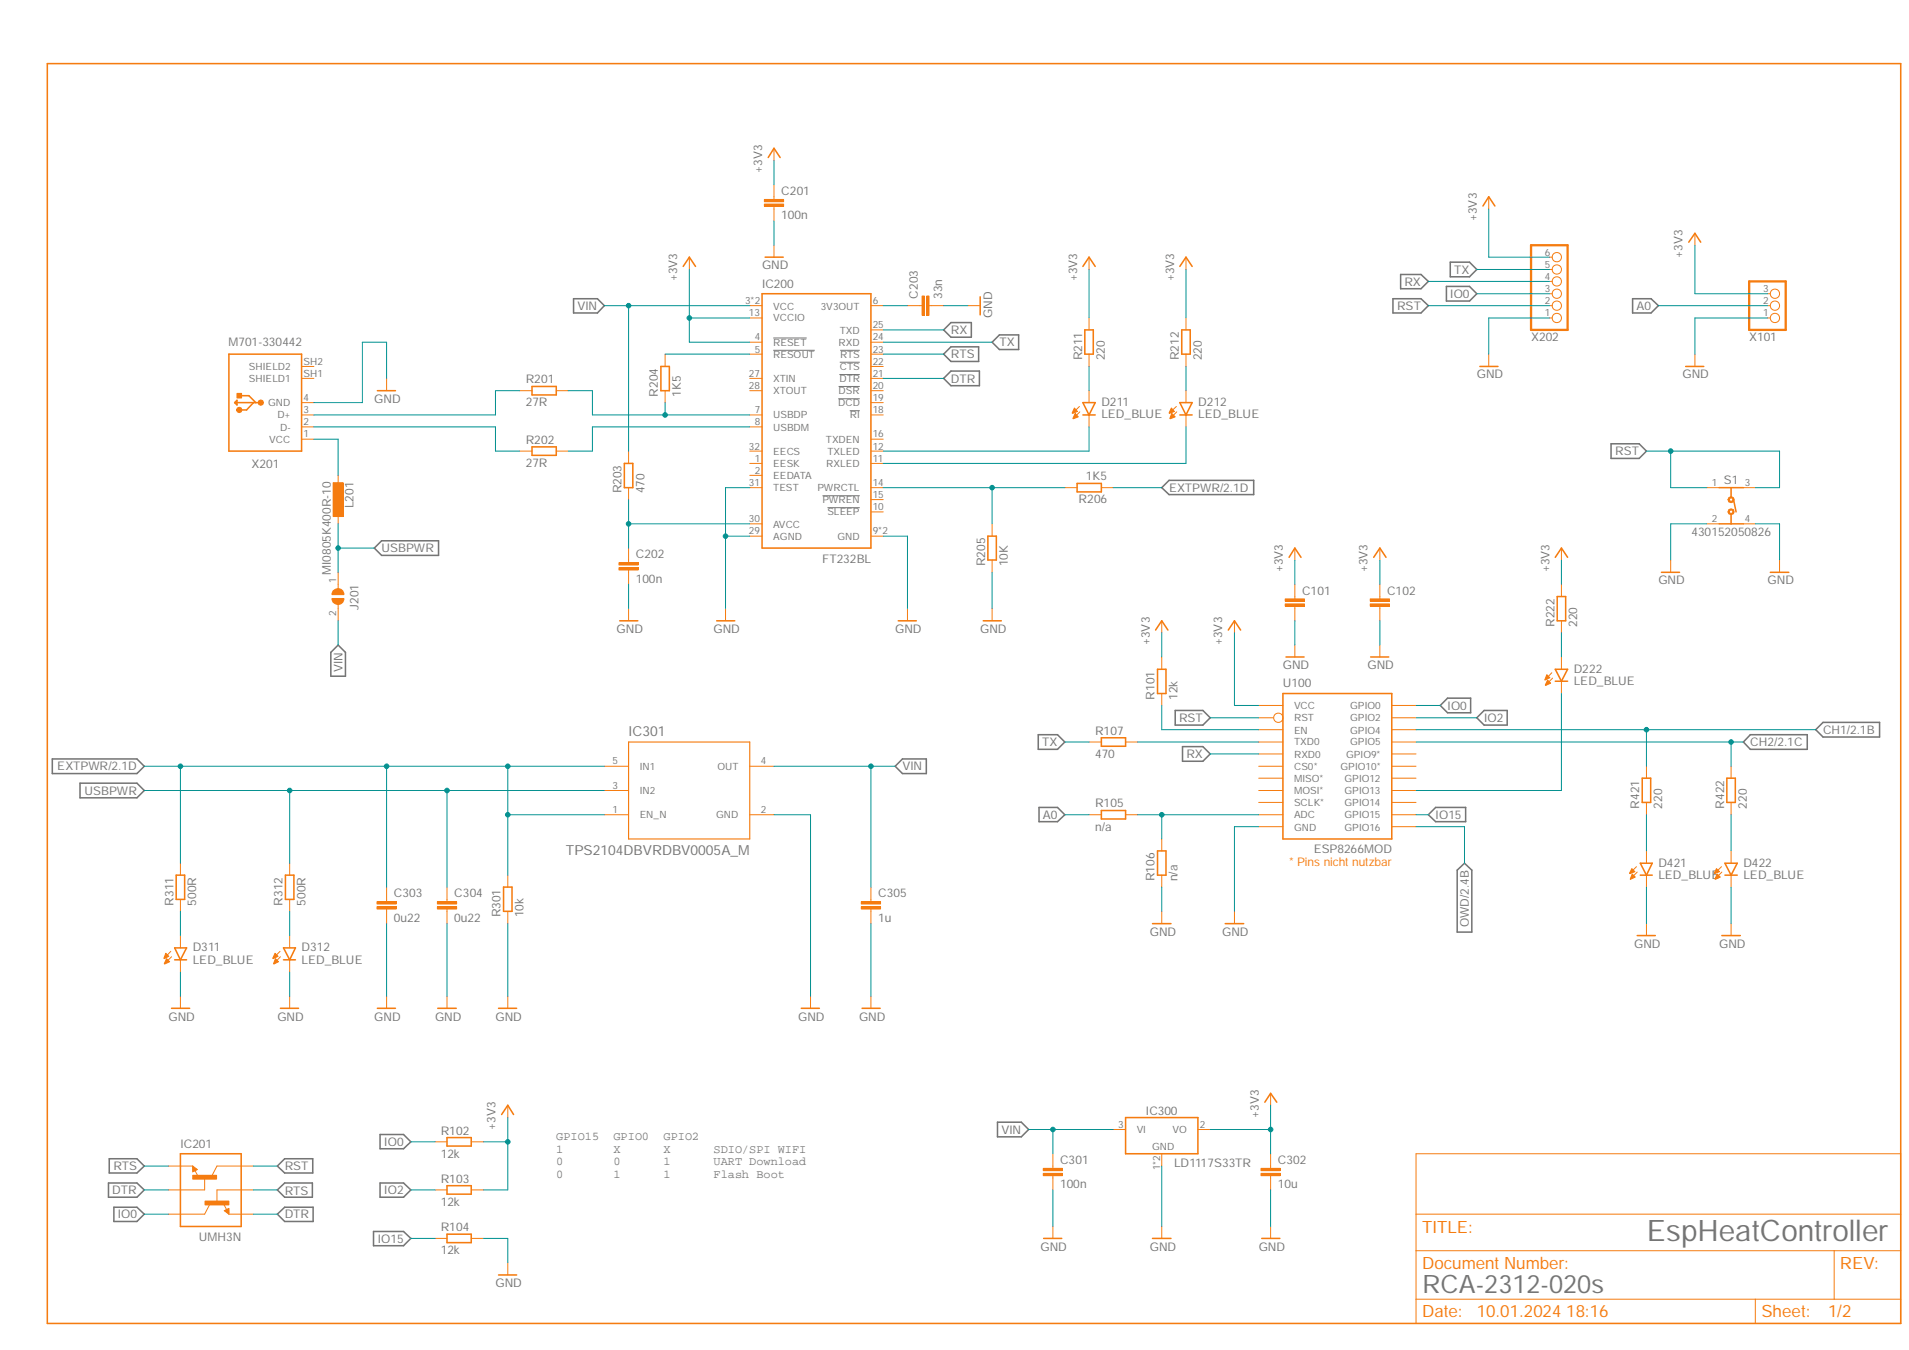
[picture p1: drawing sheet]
<svg xmlns="http://www.w3.org/2000/svg" width="420mm" height="297mm" viewBox="0 0 420 297" stroke-linecap="round" stroke-linejoin="round" font-family="sans-serif">
<path d="M9.8 13.7l409 278.2M418.8 13.7l-409 278.2" fill="none" stroke="#fff" stroke-width=".22"/>
<path d="M170.2 77.1h9.1M170.2 74.4h7.3M184.8 79.7h4.4M184.9 77.1h4.3M184.5 87.7h4.7M184.6 85h4.6M184.7 82.4h4.5M187 90.4h2.2M181 109.1h8.2M182.1 111.7h7.1" fill="none" stroke="#757575" stroke-width=".22"/>
<g fill="none" stroke="#757575" stroke-width=".34">
<path d="M319.2 57.7h4.2l1.6 1.6-1.6 1.6h-4.2zM126.2 65.7h5.3l1.5 1.6-1.5 1.6h-5.3zM207.7 77.9l1.6-1.6h6.1v3.2h-6.1zM207.7 72.6l1.6-1.6h4.5v3.2h-4.5zM220 73.7h4.2v3.2h-4.2l-1.6-1.6zM306.6 65.7h6.2l1.6 1.6-1.6 1.6h-6.2zM308.3 60.4h4.5l1.6 1.5-1.6 1.6h-4.5zM318.3 63h5.1l1.6 1.6-1.6 1.6h-5.1zM359.3 65.7h4.1l1.6 1.6-1.6 1.6h-4.1zM207.7 83.3l1.6-1.7h6.3v3.3h-6.3zM354.6 97.6h6.2l1.6 1.7-1.6 1.6h-6.2zM84 119h12.5v3.2h-12.5l-1.6-1.6z"/>
<path d="M255.7 107.3l1.6-1.6h18.6v3.1h-18.6zM72.8 143.5l1.6-1.6 1.6 1.6v5.3h-3.2zM258.7 156.3h6.1l1.6 1.6-1.6 1.6h-6.1zM317 155.2l1.6-1.6h5.1v3.2h-5.1zM326.6 156.3h5.1v3.2h-5.1l-1.6-1.6zM401.2 158.9h12.5v3.3h-12.5l-1.6-1.6zM11.5 167h18.6l1.6 1.6-1.6 1.6h-18.6zM17.6 172.3h12.5l1.6 1.6-1.6 1.6h-12.5zM198.6 167h5.3v3.2h-5.3l-1.6-1.6zM228.5 161.7h4.2l1.7 1.6-1.7 1.6h-4.2zM228.7 177.7h4l1.7 1.6-1.7 1.5h-4zM260.3 164.3h4.5l1.6 1.6-1.6 1.6h-4.5z"/>
<path d="M314.4 179.3l1.6-1.6h6.6v3.1h-6.6zM385.2 161.7h12.6v3.2h-12.6l-1.5-1.6zM320.7 191.5l1.6-1.6 1.6 1.6v13.6h-3.2zM24 255h6.1l1.6 1.6-1.6 1.5h-6.1zM61 256.6l1.7-1.6h6.1v3.1h-6.1zM83.7 249.6h5.1l1.6 1.6-1.6 1.6h-5.1zM219.5 246.9h5.3l1.6 1.6-1.6 1.6h-5.3zM23.9 260.3h6.2l1.6 1.5-1.6 1.6h-6.2zM25.1 265.6h5l1.6 1.6-1.6 1.6h-5zM61 267.2l1.7-1.6h6.2v3.2h-6.2zM61 261.8l1.7-1.5h6v3.1h-6zM82.2 271h6.6l1.6 1.5-1.6 1.6h-6.6z"/>
<path d="M83.7 260.3h5.1l1.6 1.5-1.6 1.6h-5.1z"/>
</g>
<g fill="none" stroke="#f57c10" stroke-width=".34">
<path d="M150.4 58.6l1.3-2 1.4 2M197.7 136.6h4M254.3 138.6l1.4-2 1.3 2M270.3 138.6l1.4-2 1.3 2M254.8 147.3h1.8v5.3h-1.8zM282.4 152.6h23.9v32h-23.9zM242.4 162.3h5.3v1.9h-5.3zM242.4 178.3h5.3v1.9h-5.3zM254.8 187.2h1.8v5.4h-1.8zM253.7 203.2h4M269.7 203.2h4M42.9 257.3l-.2-.1v.4l.5-.3-.7-.5v.8"/>
<path d="M98.4 250.3h5.3v1.9h-5.3zM110.4 245.2l1.4-2 1.2 2M98.4 260.9h5.3v1.8h-5.3zM98.4 271.6h5.3v1.8h-5.3zM109.7 280.5h4"/>
</g>
<g fill="none" stroke="#f57c10" stroke-width=".22">
<path d="M151.7 56.6v2.7M199.7 133.9v2.7M255.7 136.6v2.6M271.7 136.6v2.6M255.7 144.6v2.7M255.7 152.6v2.6M277 157.9h3.2M277 155.2h5.4M306.3 157.9h5.4M306.3 155.2h5.4M239.7 163.3h2.7M239.7 179.3h2.7"/>
<path d="M247.7 163.3h2.7M247.7 179.3h2.7M277 163.3h5.4M277 179.3h5.4M277 160.6h5.4M277 176.6h5.4M277 171.2h5.4M277 173.9h5.4M277 165.9h5.4M277 168.6h5.4M306.3 163.3h5.4M306.3 179.3h5.4"/>
<path d="M306.3 160.6h5.4M306.3 176.6h5.4M306.3 171.2h5.4M306.3 173.9h5.4M306.3 165.9h5.4M306.3 168.6h5.4M255.7 184.6v2.6M255.7 192.6v2.6M277 181.9h5.4M306.3 181.9h5.4M255.7 200.5v2.7M271.7 200.5v2.7"/>
<path d="M42.4 256.6l1 .7-1 .5zM42.9 257.6l.7 1.3M47.8 256.6l-1.1 2.1M95.8 251.2h2.6M103.7 251.2h2.7M111.8 243.2v2.7M95.8 261.8h2.6M95.8 272.5h2.6M103.7 261.8h2.7M103.7 272.5h2.7M111.8 277.8v2.7"/>
<circle cx="281.3" cy="157.9" r="1.02"/>
</g>
<path d="M42.4 258.6h5.3v.8h-5.3z" fill-rule="evenodd" fill="#f57c10"/>
<path d="M37.1 256.6h5.3M42.4 258.6h5.3v.8h-5.3zM47.8 256.6h7.9M46.1 265l-1.1 2.2M49.2 264.9l.7 1.2M49.4 266.4l1-.5v1.3z" fill="none" stroke="#f57c10" stroke-width=".22"/>
<path d="M50.3 266.1v.8l-.7-.5 .5-.3v.5l-.2-.2" fill="none" stroke="#f57c10" stroke-width=".34"/>
<path d="M45.1 264.3h5.3v.8h-5.3z" fill-rule="evenodd" fill="#f57c10"/>
<g fill="none" stroke="#f57c10" stroke-width=".22">
<path d="M165 67.3h2.7M165 75.3h2.7M165 77.9h2.7M165 70h2.7M191.7 67.3h2.7M191.7 72.6h2.7M191.7 75.3h2.7M191.7 77.9h2.7M138.3 99.3v2.7M165 91.3h2.7M165 93.9h2.7M165 86h2.7"/>
<path d="M165 83.3h2.7M165 99.3h2.7M191.7 91.3h2.7M191.7 86h2.7M191.7 83.3h2.7M191.7 80.6h2.7M191.7 88.6h2.7M191.7 96.6h2.7M191.7 99.3h2.7M237.6 89.4l-1.5 1.5M237.7 90.6l-1.5 1.5M239.7 86v2.6"/>
<path d="M239.7 91.3v2.6M138.3 107.3v2.6M165 102h2.7M165 107.3h2.7M165 118h2.7M165 115.3h2.7M165 104.6h2.7M191.7 102h2.7M191.7 107.3h2.7M191.7 109.9h2.7M191.7 118h2.7M191.7 112.6h2.7"/>
<path d="M159.7 133.9v2.7M45 259.2v2.6h-7.9M37.1 267.2h7.9M45.1 264.3h5.3v.8h-5.3zM50.4 267.2h5.3M55.7 261.8h-7.9v2.7"/>
</g>
<path d="M167.7 64.6h24v56h-24zM238.3 88.6h2.7l-1.3 2.7zM238.3 91.3h2.7M137.4 102h1.9v5.3h-1.9zM157.7 136.6h4M39.7 253.9h13.4v16h-13.4z" fill="none" stroke="#f57c10" stroke-width=".34"/>
<path d="M236.5 89.8l.7 .7-1.1 .5z" fill-rule="evenodd" fill="#f57c10"/>
<path d="M236.5 89.8l.7 .7-1.1 .5z" fill="none" stroke="#f57c10" stroke-width=".22"/>
<path d="M236.6 91l.7 .7-1.1 .4z" fill-rule="evenodd" fill="#f57c10"/>
<path d="M236.6 91l.7 .7-1.1 .4zM258.9 89.4l-1.5 1.5M259 90.6l-1.4 1.5M261 86v2.6M261 91.3v2.6" fill="none" stroke="#f57c10" stroke-width=".22"/>
<path d="M259.7 88.6h2.7l-1.4 2.7zM259.7 91.3h2.7" fill="none" stroke="#f57c10" stroke-width=".34"/>
<path d="M257.8 89.8l.7 .7-1.1 .5z" fill-rule="evenodd" fill="#f57c10"/>
<path d="M257.8 89.8l.7 .7-1.1 .5z" fill="none" stroke="#f57c10" stroke-width=".22"/>
<path d="M257.9 91l.8 .7-1.1 .4z" fill-rule="evenodd" fill="#f57c10"/>
<path d="M239.7 56.6v2.7M261 56.6v2.7M239.7 70v2.6M239.7 77.9v2.7M261 70v2.6M261 77.9v2.7M257.9 91l.8 .7-1.1 .4zM231.7 256.6v.5M231.7 258.7v.5M245 248.5h2.7M255.7 253.9v2.7M263.7 248.5h2.7" fill="none" stroke="#f57c10" stroke-width=".22"/>
<path d="M238.3 58.6l1.4-2 1.3 2M259.7 58.6l1.3-2 1.4 2M238.8 72.6h1.8v5.3h-1.8zM260.1 72.6h1.9v5.3h-1.9zM247.7 245.9h16v8h-16z" fill="none" stroke="#f57c10" stroke-width=".34"/>
<path d="M229.6 258.2h4.2v.5h-4.2z" fill-rule="evenodd" fill="#f57c10"/>
<path d="M229.6 258.2h4.2v.5h-4.2z" fill="none" stroke="#f57c10" stroke-width=".22"/>
<path d="M229.6 257.1h4.2v.5h-4.2z" fill-rule="evenodd" fill="#f57c10"/>
<path d="M229.6 257.1h4.2v.5h-4.2zM231.7 253.9v2.7M231.7 259.2v2.6M279.7 256.6v.5M279.7 258.7v.5" fill="none" stroke="#f57c10" stroke-width=".22"/>
<path d="M277.5 258.2h4.3v.5h-4.3z" fill-rule="evenodd" fill="#f57c10"/>
<path d="M277.5 258.2h4.3v.5h-4.3z" fill="none" stroke="#f57c10" stroke-width=".22"/>
<path d="M277.5 257.1h4.3v.5h-4.3z" fill-rule="evenodd" fill="#f57c10"/>
<path d="M170.3 43.3v.5M170.3 45.4v.6M277.5 257.1h4.3v.5h-4.3zM279.7 253.9v2.7M279.7 259.2v2.6" fill="none" stroke="#f57c10" stroke-width=".22"/>
<path d="M168.2 44.9h4.3v.5h-4.3z" fill-rule="evenodd" fill="#f57c10"/>
<path d="M168.2 44.9h4.3v.5h-4.3z" fill="none" stroke="#f57c10" stroke-width=".22"/>
<path d="M168.2 43.9h4.3v.5h-4.3z" fill-rule="evenodd" fill="#f57c10"/>
<path d="M168.2 43.9h4.3v.5h-4.3zM170.3 40.7v2.6M170.3 46v2.6M138.3 123.2v.6M138.3 125.4v.5" fill="none" stroke="#f57c10" stroke-width=".22"/>
<path d="M136.2 124.9h4.3v.5h-4.3z" fill-rule="evenodd" fill="#f57c10"/>
<path d="M136.2 124.9h4.3v.5h-4.3z" fill="none" stroke="#f57c10" stroke-width=".22"/>
<path d="M136.2 123.8h4.3v.5h-4.3z" fill-rule="evenodd" fill="#f57c10"/>
<path d="M136.2 123.8h4.3v.5h-4.3zM138.3 120.6v2.6M138.3 125.9v2.7M285 131.3v.5M285 133.4v.5" fill="none" stroke="#f57c10" stroke-width=".22"/>
<path d="M282.9 132.9h4.2v.5h-4.2z" fill-rule="evenodd" fill="#f57c10"/>
<path d="M282.9 132.9h4.2v.5h-4.2z" fill="none" stroke="#f57c10" stroke-width=".22"/>
<path d="M282.9 131.8h4.2v.5h-4.2z" fill-rule="evenodd" fill="#f57c10"/>
<path d="M282.9 131.8h4.2v.5h-4.2zM285 128.6v2.7M285 133.9v2.7M303.7 131.3v.5M303.7 133.4v.5" fill="none" stroke="#f57c10" stroke-width=".22"/>
<path d="M301.6 132.9h4.2v.5h-4.2z" fill-rule="evenodd" fill="#f57c10"/>
<path d="M301.6 132.9h4.2v.5h-4.2z" fill="none" stroke="#f57c10" stroke-width=".22"/>
<path d="M301.6 131.8h4.2v.5h-4.2z" fill-rule="evenodd" fill="#f57c10"/>
<g fill="none" stroke="#f57c10" stroke-width=".22">
<path d="M170.3 32.6v2.7M170.3 54v2.6M66.4 96.6h2.7M66.4 93.9h2.7M66.4 91.3h2.7M66.4 88.6h2.7M66.4 83.3h2.7M66.4 80.6h2.7M138.3 133.9v2.7M285 120.6v2.6M301.6 131.8h4.2v.5h-4.2zM303.7 120.6v2.6"/>
<path d="M303.7 128.6v2.7M303.7 133.9v2.7M285 141.9v2.7M303.7 141.9v2.7M279.7 240.6v2.6M231.7 269.9v2.6M255.7 269.9v2.6M279.7 269.9v2.6"/>
</g>
<g fill="none" stroke="#f57c10" stroke-width=".34">
<path d="M169.1 34.7l1.2-2.1 1.4 2.1M168.4 56.6h4M50.4 77.9h16v21.4h-16zM51.6 88.6h5.3M51.6 88.6l.6-.5v1zM53.2 87.1h1.6l1.5 1.5M55.8 88.6l-1.5 1.6h-1.1M136.4 136.6h4M283.7 122.6l1.3-2 1.3 2M302.3 122.6l1.4-2 1.4 2M283 144.6h4M301.7 144.6h3.9"/>
<path d="M278.4 242.5l1.3-1.9 1.3 1.9M229.7 272.5h4M253.7 272.5h4M277.7 272.5h4"/>
</g>
<path d="M57 88.2l.4-.2 .4 .2 .2 .4-.2 .4-.4 .2-.4-.2-.2-.4h.6h-.6z" fill-rule="evenodd" fill="#f57c10"/>
<path d="M57 88.2l.4-.2 .4 .2 .2 .4-.2 .4-.4 .2-.4-.2-.2-.4h.6h-.6z" fill="none" stroke="#f57c10" stroke-width=".22"/>
<path d="M52.2 89.8l.5-.2 .4 .2 .2 .4-.2 .4-.4 .2-.5-.2-.1-.4h.6h-.6z" fill-rule="evenodd" fill="#f57c10"/>
<path d="M52.2 89.8l.5-.2 .4 .2 .2 .4-.2 .4-.4 .2-.5-.2-.1-.4h.6h-.6z" fill="none" stroke="#f57c10" stroke-width=".22"/>
<path d="M52.2 86.6h1v1h-1z" fill-rule="evenodd" fill="#f57c10"/>
<path d="M52.2 86.6h1v1h-1zM85.1 83.3v2.7M114.4 86h2.7M114.4 99.3h2.7M122.4 86h2.7M122.4 99.3h2.7" fill="none" stroke="#f57c10" stroke-width=".22"/>
<path d="M83.1 86h3.9M117.1 85h5.3v1.9h-5.3zM117.1 98.3h5.3v1.9h-5.3z" fill="none" stroke="#f57c10" stroke-width=".34"/>
<path d="M73.1 131.7h2.6a1.31 1.31 0 0 1-1.3 1.3 1.31 1.31 0 0 1-1.3-1.3z" fill-rule="evenodd" fill="#f57c10"/>
<path d="M73.1 131.7h2.6a1.31 1.31 0 0 1-1.3 1.3 1.31 1.31 0 0 1-1.3-1.3z" fill="none" stroke="#f57c10" stroke-width=".22"/>
<path d="M73.3 130a1.33 1.33 0 0 1 1.5-.4 1.33 1.33 0 0 1 .9 1.2h-2.6z" fill-rule="evenodd" fill="#f57c10"/>
<path d="M73.3 130a1.33 1.33 0 0 1 1.5-.4 1.33 1.33 0 0 1 .9 1.2h-2.6zM74.4 125.9v3.6M74.4 133v3.6" fill="none" stroke="#f57c10" stroke-width=".22"/>
<path d="M73.3 106.2h2.2v7.5h-2.2z" fill-rule="evenodd" fill="#f57c10"/>
<path d="M202.4 67.3h.5M204.5 67.3h.6M73.3 106.2h2.2v7.5h-2.2zM74.4 104.6v2.7M74.4 112.6v2.7M311.7 253.9h106.6v37.3h-106.6zM311.7 275.2h106.6M311.7 267.2h106.6M403.7 275.2v10.7M311.7 285.9h106.6M386.3 285.9v5.3" fill="none" stroke="#f57c10" stroke-width=".22"/>
<path d="M10.4 14h407.9v277.2h-407.9z" fill="none" stroke="#f57c10" stroke-width=".34"/>
<path d="M204 65.1h.5v4.3h-.5z" fill-rule="evenodd" fill="#f57c10"/>
<path d="M204 65.1h.5v4.3h-.5z" fill="none" stroke="#f57c10" stroke-width=".22"/>
<path d="M202.9 65.1h.6v4.3h-.6z" fill-rule="evenodd" fill="#f57c10"/>
<g fill="none" stroke="#f57c10" stroke-width=".22">
<path d="M199.7 67.3h2.7M202.9 65.1h.6v4.3h-.6zM205.1 67.3h2.6M213 67.3h2.7M133 179.3h5.3M133 173.9h5.3M133 168.6h5.3M165 179.3h5.3M165 168.6h5.3M37.6 209.3l-1.4 1.5M37.8 210.5l-1.6 1.5M39.7 205.9v2.7"/>
<path d="M39.7 211.2v2.7"/>
</g>
<path d="M215.7 65.3v4M38.4 208.6h2.7l-1.4 2.6zM38.4 211.2h2.7" fill="none" stroke="#f57c10" stroke-width=".34"/>
<path d="M138.3 163.3h26.7v21.3h-26.7z" fill="none" stroke="#f57c10" stroke-width=".25"/>
<path d="M36.5 209.7l.7 .7-1 .5z" fill-rule="evenodd" fill="#f57c10"/>
<path d="M36.5 209.7l.7 .7-1 .5z" fill="none" stroke="#f57c10" stroke-width=".22"/>
<path d="M36.7 210.9l.6 .7-1.1 .5z" fill-rule="evenodd" fill="#f57c10"/>
<path d="M36.7 210.9l.6 .7-1.1 .5zM61.6 209.3l-1.5 1.5M61.7 210.5l-1.4 1.5M63.8 205.9v2.7M63.8 211.2v2.7" fill="none" stroke="#f57c10" stroke-width=".22"/>
<path d="M62.4 208.6h2.6l-1.2 2.6zM62.4 211.2h2.6" fill="none" stroke="#f57c10" stroke-width=".34"/>
<path d="M60.5 209.7l.7 .7-1.1 .5z" fill-rule="evenodd" fill="#f57c10"/>
<path d="M60.5 209.7l.7 .7-1.1 .5z" fill="none" stroke="#f57c10" stroke-width=".22"/>
<path d="M60.6 210.9l.7 .7-1 .5z" fill-rule="evenodd" fill="#f57c10"/>
<path d="M39.7 189.9v2.7M39.7 197.9v2.6M63.8 189.9v2.7M63.8 197.9v2.6M85.1 197.9v.5M60.6 210.9l.7 .7-1 .5zM85.1 200v.5" fill="none" stroke="#f57c10" stroke-width=".22"/>
<path d="M38.8 192.6h1.8v5.3h-1.8zM62.8 192.6h1.9v5.3h-1.9z" fill="none" stroke="#f57c10" stroke-width=".34"/>
<path d="M83 199.5h4.2v.5h-4.2z" fill-rule="evenodd" fill="#f57c10"/>
<path d="M83 199.5h4.2v.5h-4.2z" fill="none" stroke="#f57c10" stroke-width=".22"/>
<path d="M83 198.4h4.2v.5h-4.2z" fill-rule="evenodd" fill="#f57c10"/>
<path d="M83 198.4h4.2v.5h-4.2zM85.1 195.2v2.7M98.4 197.9v.5M85.1 200.5v2.7M98.4 200v.5" fill="none" stroke="#f57c10" stroke-width=".22"/>
<path d="M96.3 199.5h4.2v.5h-4.2z" fill-rule="evenodd" fill="#f57c10"/>
<path d="M96.3 199.5h4.2v.5h-4.2z" fill="none" stroke="#f57c10" stroke-width=".22"/>
<path d="M96.3 198.4h4.2v.5h-4.2z" fill-rule="evenodd" fill="#f57c10"/>
<g fill="none" stroke="#f57c10" stroke-width=".22">
<path d="M96.3 198.4h4.2v.5h-4.2zM98.4 195.2v2.7M111.8 192.6v2.6M191.7 197.9v.5M39.7 219.2v2.7M63.8 219.2v2.7M85.1 219.2v2.7M98.4 200.5v2.7M98.4 219.2v2.7M111.8 200.5v2.7M111.8 219.2v2.7M178.4 219.2v2.7"/>
<path d="M191.7 200v.5M191.7 219.2v2.7"/>
</g>
<path d="M110.8 195.2h1.9v5.3h-1.9zM37.8 221.9h3.9M61.7 221.9h4M83.1 221.9h3.9M96.4 221.9h4M109.7 221.9h4M176.4 221.9h3.9M189.7 221.9h4" fill="none" stroke="#f57c10" stroke-width=".34"/>
<path d="M189.6 199.5h4.2v.5h-4.2z" fill-rule="evenodd" fill="#f57c10"/>
<path d="M189.6 199.5h4.2v.5h-4.2z" fill="none" stroke="#f57c10" stroke-width=".22"/>
<path d="M189.6 198.4h4.2v.5h-4.2z" fill-rule="evenodd" fill="#f57c10"/>
<path d="M189.6 198.4h4.2v.5h-4.2zM191.7 195.2v2.7M378.9 190.7l-1.5 1.4M379 191.9l-1.5 1.4M381 187.2v2.7M381 192.6v2.6M191.7 200.5v2.7" fill="none" stroke="#f57c10" stroke-width=".22"/>
<path d="M379.6 189.9h2.8l-1.4 2.7zM379.6 192.6h2.8" fill="none" stroke="#f57c10" stroke-width=".34"/>
<path d="M377.8 191.1l.7 .7-1.1 .4z" fill-rule="evenodd" fill="#f57c10"/>
<path d="M377.8 191.1l.7 .7-1.1 .4z" fill="none" stroke="#f57c10" stroke-width=".22"/>
<path d="M378 192.3l.6 .7-1.1 .5z" fill-rule="evenodd" fill="#f57c10"/>
<path d="M360.2 190.7l-1.5 1.4M360.3 191.9l-1.4 1.4M362.4 187.2v2.7M362.4 192.6v2.6M378 192.3l.6 .7-1.1 .5z" fill="none" stroke="#f57c10" stroke-width=".22"/>
<path d="M361 189.9h2.6l-1.2 2.7zM361 192.6h2.6" fill="none" stroke="#f57c10" stroke-width=".34"/>
<path d="M359.2 191.1l.6 .7-1.1 .4z" fill-rule="evenodd" fill="#f57c10"/>
<path d="M359.2 191.1l.6 .7-1.1 .4z" fill="none" stroke="#f57c10" stroke-width=".22"/>
<path d="M359.2 192.3l.7 .7-1.1 .5z" fill-rule="evenodd" fill="#f57c10"/>
<g fill="none" stroke="#f57c10" stroke-width=".22">
<path d="M327.7 43.3v2.7M341 59.3h.6M341 56.6h.6M373 51.3v2.7M327.7 77.9v2.7M341 70h.6M341 67.3h.6M341 64.6h.6M341 61.9h.6M373 77.9v2.7M389 70h.6M389 67.3h.6"/>
<path d="M389 64.6h.6M375.7 115.3h2.7M375.7 107.3h2.7M383.7 115.3h2.6M383.7 107.3h2.6M362.4 168.6v2.6M362.4 176.6v2.7M381 168.6v2.6M381 176.6v2.7M359.2 192.3l.7 .7-1.1 .5zM362.4 203.2v2.7M381 203.2v2.7"/>
<circle cx="342.6" cy="56.6" r="1.02"/>
<circle cx="342.6" cy="59.3" r="1.02"/>
<circle cx="342.6" cy="70" r="1.02"/>
<circle cx="342.6" cy="67.2" r="1.02"/>
<circle cx="342.6" cy="64.6" r="1.02"/>
<circle cx="342.6" cy="61.9" r="1.02"/>
<circle cx="390.6" cy="67.2" r="1.02"/>
<circle cx="390.6" cy="70" r="1.02"/>
<circle cx="390.6" cy="64.6" r="1.02"/>
</g>
<g fill="none" stroke="#f57c10" stroke-width=".34">
<path d="M326.4 45.3l1.3-2 1.3 2M371.7 53.3l1.3-2 1.3 2M325.7 80.6h4M371 80.6h4M378.4 115.3h5.3M378.4 107.3h5.3M381 107.3v1.9M381 113.2v2.1M381.5 109.8l.6 2.8M361.4 171.2h1.9v5.4h-1.9zM380.1 171.2h1.8v5.4h-1.8zM360.3 205.9h4"/>
<path d="M379 205.9h4"/>
</g>
<path d="M337 54h8v18.6h-8zM385 61.9h8v10.7h-8z" fill="none" stroke="#f57c10" stroke-width=".51"/>
<path d="M380.5 109.5l.5-.3 .5 .3 .2 .4-.2 .5-.5 .2-.5-.2-.2-.5h.3l.4-.4 .4 .4-.4 .4-.4-.4h-.3z" fill-rule="evenodd" fill="#f57c10"/>
<path d="M380.5 109.5l.5-.3 .5 .3 .2 .4-.2 .5-.5 .2-.5-.2-.2-.5h.3l.4-.4 .4 .4-.4 .4-.4-.4h-.3z" fill="none" stroke="#f57c10" stroke-width=".22"/>
<path d="M380.5 112.1l.5-.1 .5 .1 .2 .5-.2 .5-.5 .1-.5-.1-.2-.5h.3l.1-.3h.6l.1 .3-.1 .3h-.6l-.1-.3h-.3z" fill-rule="evenodd" fill="#f57c10"/>
<g fill="none" stroke="#f57c10" stroke-width=".22">
<path d="M146.4 77.9v2.7M146.4 86v2.6M218.4 115.3v2.7M234.4 107.3h2.7M242.4 107.3h2.6M380.5 112.1l.5-.1 .5 .1 .2 .5-.2 .5-.5 .1-.5-.1-.2-.5h.3l.1-.3h.6l.1 .3-.1 .3h-.6l-.1-.3h-.3zM218.4 123.2v2.7M218.4 133.9v2.7M367.7 123.2v2.7M391.7 123.2v2.7M341.5 148l-1.4 1.5M341.7 149.2l-1.5 1.5"/>
<path d="M343.7 144.6v2.7M343.7 149.9v2.7"/>
</g>
<path d="M145.5 80.6h1.8v5.4h-1.8zM217.4 118h1.9v5.2h-1.9zM237.1 106.4h5.3v1.8h-5.3zM216.4 136.6h4M365.7 125.9h4M389.6 125.9h4.1M342.3 147.3h2.7l-1.3 2.6zM342.3 149.9h2.7" fill="none" stroke="#f57c10" stroke-width=".34"/>
<path d="M340.4 148.4l.7 .7-1.1 .5z" fill-rule="evenodd" fill="#f57c10"/>
<path d="M340.4 148.4l.7 .7-1.1 .5z" fill="none" stroke="#f57c10" stroke-width=".22"/>
<path d="M340.6 149.6l.7 .7-1.1 .5z" fill-rule="evenodd" fill="#f57c10"/>
<path d="M343.7 120.6v2.6M343.7 128.6v2.7M343.7 136.6v2.6M340.6 149.6l.7 .7-1.1 .5z" fill="none" stroke="#f57c10" stroke-width=".22"/>
<path d="M342.3 122.6l1.4-2 1.3 2M342.7 131.3h1.9v5.3h-1.9z" fill="none" stroke="#f57c10" stroke-width=".34"/>
<path d="M271.7 139.2v16h5.3M106.4 251.2h5.4M111.8 245.9v15.9h-5.4" fill="none" stroke="#009292" stroke-width=".22"/>
<circle cx="111.8" cy="251.2" r=".5" fill="#009292"/>
<g fill="none" stroke="#009292" stroke-width=".22">
<path d="M151.7 59.3v16h13.3M151.7 70h13.3M255.7 139.2v5.4"/>
<circle cx="111.8" cy="251.2" r=".5"/>
</g>
<circle cx="151.7" cy="70" r=".5" fill="#009292"/>
<g fill="none" stroke="#009292" stroke-width=".22">
<path d="M239.7 59.3v10.7M261 59.3v10.7M266.4 248.5h13.3M279.7 243.2v10.7"/>
<circle cx="151.7" cy="70" r=".5"/>
</g>
<circle cx="279.7" cy="248.5" r=".5" fill="#009292"/>
<g fill="none" stroke="#009292" stroke-width=".22">
<path d="M170.3 35.3v5.4M327.7 46v10.6h13.3M373 54v10.6h16M159.7 118h5.3M165 107.3h-5.3v26.6M194.4 118h5.3v15.9M285 123.2v5.4M303.7 123.2v5.4M343.7 123.2v5.4M255.7 195.2v5.3M277 181.9h-5.3v18.6M106.4 272.5h5.4v5.3"/>
<circle cx="279.7" cy="248.5" r=".5"/>
</g>
<circle cx="159.7" cy="118" r=".5" fill="#009292"/>
<g fill="none" stroke="#009292" stroke-width=".22">
<path d="M170.3 48.6v5.4M207.7 67.3h5.3M325 64.6h16M341 70h-13.3v7.9M389 70h-16v7.9M85.1 83.3v-8h-5.3v13.3h-10.7M375.7 115.3h-8v7.9M386.3 115.3h5.4v7.9M138.3 128.6v5.3M218.4 125.9v8M285 136.6v5.3M303.7 136.6v5.3"/>
<path d="M311.7 155.2h5.3M311.7 157.9h13.3M170.3 179.3h8.1v39.9M250.4 179.3h26.6M255.7 179.3v5.3M311.7 179.3h2.7M362.4 195.2v8M381 195.2v8M39.7 213.9v5.3M63.8 213.9v5.3M85.1 203.2v16M98.4 203.2v16"/>
<path d="M111.8 203.2v16M191.7 203.2v16M90.4 251.2h5.4M255.7 256.6v13.3M31.7 267.2h5.4M90.4 261.8h5.4M90.4 272.5h5.4M231.7 261.8v8.1M279.7 261.8v8.1"/>
<circle cx="159.7" cy="118" r=".5"/>
</g>
<circle cx="255.7" cy="179.3" r=".5" fill="#009292"/>
<g fill="none" stroke="#009292" stroke-width=".22">
<path d="M325 59.3h16M194.4 75.3h24M194.4 77.9h13.3M314.4 67.3h26.6M365 67.3h24M194.4 83.3h13.3M362.4 99.3h29.3v8h-5.4M367.7 99.3v8h8M255.7 155.2v5.4h21.3M266.4 157.9h10.6M234.4 179.3h5.3M234.4 163.3h5.3"/>
<path d="M250.4 163.3h26.6M31.7 256.6h5.4M55.7 256.6h5.3M31.7 261.8h5.4M55.7 261.8h5.3M55.7 267.2h5.3"/>
<circle cx="255.7" cy="179.3" r=".5"/>
</g>
<circle cx="367.7" cy="99.3" r=".5" fill="#009292"/>
<g fill="none" stroke="#009292" stroke-width=".22">
<path d="M133 67.3h32M138.3 67.3v32M194.4 72.6h13.3M314.4 61.9h26.6M266.4 165.9h10.6"/>
<circle cx="367.7" cy="99.3" r=".5"/>
</g>
<circle cx="138.4" cy="67.3" r=".5" fill="#009292"/>
<g fill="none" stroke="#009292" stroke-width=".22">
<path d="M226.4 248.5h18.6M231.7 248.5v5.4"/>
<circle cx="138.4" cy="67.3" r=".5"/>
</g>
<circle cx="231.7" cy="248.5" r=".5" fill="#009292"/>
<g fill="none" stroke="#009292" stroke-width=".22">
<path d="M74.4 136.6v5.3M170.3 168.6h26.7M191.7 168.6v26.6"/>
<circle cx="231.7" cy="248.5" r=".5"/>
</g>
<circle cx="191.7" cy="168.6" r=".5" fill="#009292"/>
<g fill="none" stroke="#009292" stroke-width=".22">
<path d="M138.3 115.3h26.7M138.3 109.9v10.7"/>
<circle cx="191.7" cy="168.6" r=".5"/>
</g>
<circle cx="138.4" cy="115.3" r=".5" fill="#009292"/>
<g fill="none" stroke="#009292" stroke-width=".22">
<path d="M69.1 93.9h40v5.4h5.3M114.4 86h-5.3v5.3h-40M125.1 86h5.3v5.3h34.6M146.4 88.6v2.7M239.7 80.6v5.4M239.7 93.9v5.4h-45.3M261 80.6v5.4M261 93.9v8.1h-66.6"/>
<circle cx="138.4" cy="115.3" r=".5"/>
</g>
<circle cx="146.4" cy="91.3" r=".5" fill="#009292"/>
<g fill="none" stroke="#009292" stroke-width=".22">
<path d="M69.1 96.6h5.3v8M165 93.9h-34.6v5.4h-5.3M74.4 115.3v10.6"/>
<circle cx="146.4" cy="91.3" r=".5"/>
</g>
<circle cx="74.4" cy="120.6" r=".5" fill="#009292"/>
<g fill="none" stroke="#009292" stroke-width=".22">
<path d="M74.4 120.6h8M98.4 173.9v21.3M133 173.9h-69.2v16"/>
<circle cx="74.4" cy="120.6" r=".5"/>
</g>
<circle cx="98.4" cy="173.9" r=".5" fill="#009292"/>
<g fill="none" stroke="#009292" stroke-width=".22">
<path d="M31.7 173.9h32.1"/>
<circle cx="98.4" cy="173.9" r=".5"/>
</g>
<circle cx="63.8" cy="173.9" r=".5" fill="#009292"/>
<g fill="none" stroke="#009292" stroke-width=".22">
<path d="M194.4 67.3h5.3M85.1 168.6v26.6M111.8 168.6v24M111.8 179.3h21.2M133 168.6h-93.3v21.3"/>
<circle cx="63.8" cy="173.9" r=".5"/>
</g>
<circle cx="111.8" cy="179.3" r=".5" fill="#009292"/>
<circle cx="111.8" cy="179.3" r=".5" fill="none" stroke="#009292" stroke-width=".22"/>
<circle cx="111.8" cy="168.6" r=".5" fill="#009292"/>
<circle cx="111.8" cy="168.6" r=".5" fill="none" stroke="#009292" stroke-width=".22"/>
<circle cx="85.1" cy="168.6" r=".5" fill="#009292"/>
<g fill="none" stroke="#009292" stroke-width=".22">
<path d="M31.7 168.6h8"/>
<circle cx="85.1" cy="168.6" r=".5"/>
</g>
<circle cx="39.7" cy="168.6" r=".5" fill="#009292"/>
<g fill="none" stroke="#009292" stroke-width=".22">
<path d="M245 107.3h10.7M311.7 160.6h87.9M362.4 160.6v8M39.7 200.5v5.4M63.8 200.5v5.4"/>
<circle cx="39.7" cy="168.6" r=".5"/>
</g>
<circle cx="362.4" cy="160.6" r=".5" fill="#009292"/>
<g fill="none" stroke="#009292" stroke-width=".22">
<path d="M311.7 163.3h72M381 163.3v5.3"/>
<circle cx="362.4" cy="160.6" r=".5"/>
</g>
<circle cx="381" cy="163.3" r=".5" fill="#009292"/>
<g fill="none" stroke="#009292" stroke-width=".22">
<path d="M146.4 77.9h18.6M194.4 107.3h40M218.4 107.3v8M362.4 179.3v7.9M381 179.3v7.9M311.7 181.9h10.6v8"/>
<circle cx="381" cy="163.3" r=".5"/>
</g>
<circle cx="218.4" cy="107.3" r=".5" fill="#009292"/>
<g fill="none" stroke="#009292" stroke-width=".22">
<path d="M343.7 139.2v5.4M343.7 152.6v21.3h-32"/>
<circle cx="218.4" cy="107.3" r=".5"/>
</g>
<text font-size="6.5" fill="#757575" x="362.4" y="273.2">EspHeatController</text>
<text font-size="5.6" fill="#757575" x="313" y="284.5">RCA-2312-020s</text>
<g font-size="3.7" fill="#f57c10">
<text x="313" y="271.2">TITLE:</text>
<text x="313" y="279.2">Document Number:</text>
<text x="405" y="279.2">REV:</text>
<text x="313" y="289.8">Date:</text>
<text x="325" y="289.8">10.01.2024 18:16</text>
<text x="387.7" y="289.8">Sheet:</text>
<text x="402.3" y="289.8">1/2</text>
</g>
<g font-size="3" fill="#757575">
<text x="138.3" y="161.9">IC301</text>
<text x="124.5" y="188.1">TPS2104DBVRDBV0005A_M</text>
</g>
<g font-size="2.6" fill="#757575">
<text x="167.7" y="38" transform="rotate(-90 167.7 38)">+3V3</text>
<text x="172" y="42.9">C201</text>
<text x="172" y="48.2">100n</text>
<text x="325" y="48.6" transform="rotate(-90 325 48.6)">+3V3</text>
<text x="167.7" y="59.3">GND</text>
<text x="370.3" y="56.7" transform="rotate(-90 370.3 56.7)">+3V3</text>
<text x="149" y="61.9" transform="rotate(-90 149 61.9)">+3V3</text>
<text x="167.7" y="63.3">IC200</text>
<text x="202" y="65.7" transform="rotate(-90 202 65.7)">C203</text>
<text x="207.3" y="65.7" transform="rotate(-90 207.3 65.7)">33n</text>
<text x="237.1" y="61.9" transform="rotate(-90 237.1 61.9)">+3V3</text>
<text x="258.4" y="61.9" transform="rotate(-90 258.4 61.9)">+3V3</text>
<text x="309.1" y="62.9">RX</text>
<text x="319.2" y="65.6">IO0</text>
<text x="320" y="60.2">TX</text>
<text x="127.1" y="68.2">VIN</text>
<text x="218.4" y="70" transform="rotate(-90 218.4 70)">GND</text>
<text x="307.5" y="68.2">RST</text>
<text x="360.2" y="68.2">A0</text>
<text x="50.3" y="76.2">M701-330442</text>
<text x="209.3" y="73.5">RX</text>
<text x="220" y="76.2">TX</text>
<text x="337" y="75.1">X202</text>
<text x="385" y="75.1">X101</text>
<text x="209.3" y="78.9">RTS</text>
<text x="238.2" y="79.3" transform="rotate(-90 238.2 79.3)">R211</text>
<text x="243.2" y="79.3" transform="rotate(-90 243.2 79.3)">220</text>
<text x="259.4" y="79.3" transform="rotate(-90 259.4 79.3)">R212</text>
<text x="264.5" y="79.3" transform="rotate(-90 264.5 79.3)">220</text>
<text x="325" y="83.3">GND</text>
<text x="370.3" y="83.3">GND</text>
<text x="82.4" y="88.6">GND</text>
<text x="115.7" y="89.4">27R</text>
<text x="115.7" y="84.4">R201</text>
<text x="144.8" y="87.3" transform="rotate(-90 144.8 87.3)">R204</text>
<text x="149.9" y="87.3" transform="rotate(-90 149.9 87.3)">1K5</text>
<text x="209.3" y="84.2">DTR</text>
<text x="242.4" y="89.4">D211</text>
<text x="263.7" y="89.4">D212</text>
<text x="242.4" y="92.1">LED_BLUE</text>
<text x="263.7" y="92.1">LED_BLUE</text>
<text x="115.7" y="97.7">R202</text>
<text x="355.5" y="100.2">RST</text>
<text x="55.4" y="102.9">X201</text>
<text x="115.7" y="102.7">27R</text>
<text x="239" y="105.7">1K5</text>
<text x="379.4" y="106.5">S1</text>
<text x="77.8" y="111.8" transform="rotate(-90 77.8 111.8)">L201</text>
<text x="136.8" y="108.6" transform="rotate(-90 136.8 108.6)">R203</text>
<text x="141.8" y="108.6" transform="rotate(-90 141.8 108.6)">470</text>
<text x="237.4" y="110.7">R206</text>
<text x="257.3" y="108.2">EXTPWR/2.1D</text>
<text x="372.3" y="118">430152050826</text>
<text x="84" y="121.5">USBPWR</text>
<text x="140" y="122.9">C202</text>
<text x="180.9" y="123.8">FT232BL</text>
<text x="216.8" y="124.6" transform="rotate(-90 216.8 124.6)">R205</text>
<text x="221.8" y="124.6" transform="rotate(-90 221.8 124.6)">10K</text>
<text x="282.4" y="125.9" transform="rotate(-90 282.4 125.9)">+3V3</text>
<text x="301" y="125.9" transform="rotate(-90 301 125.9)">+3V3</text>
<text x="341" y="125.9" transform="rotate(-90 341 125.9)">+3V3</text>
<text x="72.8" y="126.5" transform="rotate(-90 72.8 126.5)">MI0805K400R-10</text>
<text x="140" y="128.2">100n</text>
<text x="286.6" y="130.8">C101</text>
<text x="305.3" y="130.8">C102</text>
<text x="365" y="128.6">GND</text>
<text x="389" y="128.6">GND</text>
<text x="78.9" y="134.2" transform="rotate(-90 78.9 134.2)">J201</text>
<text x="342.1" y="138" transform="rotate(-90 342.1 138)">R222</text>
<text x="347.1" y="138" transform="rotate(-90 347.1 138)">220</text>
<text x="135.7" y="139.2">GND</text>
<text x="157.1" y="139.2">GND</text>
<text x="197" y="139.2">GND</text>
<text x="215.7" y="139.2">GND</text>
<text x="253.1" y="141.9" transform="rotate(-90 253.1 141.9)">+3V3</text>
<text x="269" y="141.9" transform="rotate(-90 269 141.9)">+3V3</text>
<text x="75.4" y="147.9" transform="rotate(-90 75.4 147.9)">VIN</text>
<text x="282.4" y="147.3">GND</text>
<text x="301" y="147.3">GND</text>
<text x="346.4" y="148">D222</text>
<text x="254.1" y="154" transform="rotate(-90 254.1 154)">R101</text>
<text x="259.2" y="154" transform="rotate(-90 259.2 154)">12k</text>
<text x="282.4" y="151.2">U100</text>
<text x="346.4" y="150.7">LED_BLUE</text>
<text x="241" y="161.7">R107</text>
<text x="259.5" y="158.9">RST</text>
<text x="318.6" y="156.2">IO0</text>
<text x="326.6" y="158.9">IO2</text>
<text x="401.2" y="161.5">CH1/2.1B</text>
<text x="229.4" y="164.2">TX</text>
<text x="241" y="166.7">470</text>
<text x="261.1" y="166.8">RX</text>
<text x="385.2" y="164.2">CH2/2.1C</text>
<text x="12.6" y="169.5">EXTPWR/2.1D</text>
<text x="198.6" y="169.5">VIN</text>
<text x="18.6" y="174.9">USBPWR</text>
<text x="241" y="177.7">R105</text>
<text x="360.8" y="177.9" transform="rotate(-90 360.8 177.9)">R421</text>
<text x="365.8" y="177.9" transform="rotate(-90 365.8 177.9)">220</text>
<text x="379.5" y="177.9" transform="rotate(-90 379.5 177.9)">R422</text>
<text x="384.5" y="177.9" transform="rotate(-90 384.5 177.9)">220</text>
<text x="229.5" y="180.2">A0</text>
<text x="241" y="182.7">n/a</text>
<text x="316" y="180.2">IO15</text>
<text x="289.1" y="187.7">ESP8266MOD</text>
<text x="365" y="190.7">D421</text>
<text x="383.7" y="190.7">D422</text>
<text x="86.7" y="197.5">C303</text>
<text x="100" y="197.5">C304</text>
<text x="193.3" y="197.5">C305</text>
<text x="254.1" y="193.9" transform="rotate(-90 254.1 193.9)">R106</text>
<text x="259.2" y="193.9" transform="rotate(-90 259.2 193.9)">n/a</text>
<text x="365" y="193.3">LED_BLUE</text>
<text x="383.7" y="193.3">LED_BLUE</text>
<text x="38.2" y="199.2" transform="rotate(-90 38.2 199.2)">R311</text>
<text x="43.2" y="199.2" transform="rotate(-90 43.2 199.2)">500R</text>
<text x="62.1" y="199.2" transform="rotate(-90 62.1 199.2)">R312</text>
<text x="67.2" y="199.2" transform="rotate(-90 67.2 199.2)">500R</text>
<text x="86.7" y="202.8">0u22</text>
<text x="100" y="202.8">0u22</text>
<text x="110.2" y="201.9" transform="rotate(-90 110.2 201.9)">R301</text>
<text x="115.2" y="201.9" transform="rotate(-90 115.2 201.9)">10k</text>
<text x="193.3" y="202.8">1u</text>
<text x="323.3" y="204" transform="rotate(-90 323.3 204)">OWD/2.4B</text>
<text x="42.4" y="209.3">D311</text>
<text x="66.4" y="209.3">D312</text>
<text x="253.1" y="205.9">GND</text>
<text x="269" y="205.9">GND</text>
<text x="359.7" y="208.6">GND</text>
<text x="378.4" y="208.6">GND</text>
<text x="42.4" y="212">LED_BLUE</text>
<text x="66.4" y="212">LED_BLUE</text>
<text x="37.1" y="224.6">GND</text>
<text x="61" y="224.6">GND</text>
<text x="82.4" y="224.6">GND</text>
<text x="95.8" y="224.6">GND</text>
<text x="109.1" y="224.6">GND</text>
<text x="175.7" y="224.6">GND</text>
<text x="189.1" y="224.6">GND</text>
<text x="252.2" y="245.3">IC300</text>
<text x="277" y="245.9" transform="rotate(-90 277 245.9)">+3V3</text>
<text x="97" y="249.6">R102</text>
<text x="109.1" y="248.5" transform="rotate(-90 109.1 248.5)">+3V3</text>
<text x="122.4" y="250.8">GPIO15</text>
<text x="135" y="250.8">GPIO0</text>
<text x="146" y="250.8">GPIO2</text>
<text x="220.4" y="249.5">VIN</text>
<text x="25" y="257.5">RTS</text>
<text x="39.7" y="252.5">IC201</text>
<text x="62.7" y="257.5">RST</text>
<text x="84.6" y="252.2">IO0</text>
<text x="97" y="254.7">12k</text>
<text x="122.4" y="253.6">1</text>
<text x="122.4" y="256.4">0</text>
<text x="135" y="253.6">X</text>
<text x="135" y="256.4">0</text>
<text x="146" y="253.6">X</text>
<text x="146" y="256.4">1</text>
<text x="157" y="253.6">SDIO/SPI WIFI</text>
<text x="157" y="256.4">UART Download</text>
<text x="233.3" y="256.1">C301</text>
<text x="258.4" y="256.8">LD1117S33TR</text>
<text x="281.3" y="256.1">C302</text>
<text x="24.7" y="262.7">DTR</text>
<text x="62.7" y="262.8">RTS</text>
<text x="84.6" y="262.7">IO2</text>
<text x="97" y="260.3">R103</text>
<text x="122.4" y="259.2">0</text>
<text x="135" y="259.2">1</text>
<text x="146" y="259.2">1</text>
<text x="157" y="259.2">Flash Boot</text>
<text x="233.3" y="261.5">100n</text>
<text x="281.3" y="261.5">10u</text>
<text x="25.9" y="268.1">IO0</text>
<text x="62.7" y="268.1">DTR</text>
<text x="97" y="265.3">12k</text>
<text x="43.8" y="273.1">UMH3N</text>
<text x="83.1" y="273.4">IO15</text>
<text x="97" y="276">12k</text>
<text x="97" y="271">R104</text>
<text x="229" y="275.2">GND</text>
<text x="253.1" y="275.2">GND</text>
<text x="277" y="275.2">GND</text>
<text x="109.1" y="283.2">GND</text>
</g>
<text font-size="2.6" fill="#f57c10" x="283.7" y="190.4">* Pins nicht nutzbar</text>
<g font-size="2.2" fill="#757575">
<text x="340" y="59">5</text>
<text x="340" y="56.2">6</text>
<text x="340" y="64.3">3</text>
<text x="340" y="61.6">4</text>
<text x="388" y="64.3">3</text>
<text x="164" y="66.9">3*2</text>
<text x="164.8" y="69.5">13</text>
<text x="170.2" y="68.1">VCC</text>
<text x="170.2" y="70.7">VCCIO</text>
<text x="180.7" y="68.1">3V3OUT</text>
<text x="192.1" y="66.9">6</text>
<text x="340" y="69.5">1</text>
<text x="340" y="66.9">2</text>
<text x="388" y="69.5">1</text>
<text x="388" y="66.9">2</text>
<text x="166.1" y="74.9">4</text>
<text x="166.1" y="77.6">5</text>
<text x="170.2" y="76.1">RESET</text>
<text x="184.6" y="76.1">RXD</text>
<text x="184.8" y="73.4">TXD</text>
<text x="192.1" y="72.2">25</text>
<text x="192.1" y="74.9">24</text>
<text x="192.1" y="77.6">23</text>
<text x="54.8" y="81.4">SHIELD2</text>
<text x="66.8" y="82.9">SH1</text>
<text x="66.8" y="80.2">SH2</text>
<text x="164.8" y="82.9">27</text>
<text x="170.2" y="78.8">RESOUT</text>
<text x="184.8" y="81.4">CTS</text>
<text x="184.9" y="78.8">RTS</text>
<text x="192.1" y="80.2">22</text>
<text x="192.1" y="82.9">21</text>
<text x="54.8" y="84.1">SHIELD1</text>
<text x="59" y="89.4">GND</text>
<text x="66.8" y="88.3">4</text>
<text x="164.8" y="85.5">28</text>
<text x="170.2" y="86.7">XTOUT</text>
<text x="170.2" y="84.1">XTIN</text>
<text x="184.5" y="89.4">DCD</text>
<text x="184.6" y="86.7">DSR</text>
<text x="184.7" y="84.1">DTR</text>
<text x="192.1" y="85.5">20</text>
<text x="192.1" y="88.3">19</text>
<text x="61" y="92.1">D+</text>
<text x="61.6" y="94.8">D-</text>
<text x="66.8" y="93.6">2</text>
<text x="66.8" y="90.9">3</text>
<text x="166.1" y="90.9">7</text>
<text x="166.1" y="93.6">8</text>
<text x="170.2" y="92.1">USBDP</text>
<text x="170.2" y="94.8">USBDM</text>
<text x="187" y="92.1">RI</text>
<text x="192.1" y="90.9">18</text>
<text x="59.3" y="97.4">VCC</text>
<text x="66.8" y="96.2">1</text>
<text x="164.8" y="98.9">32</text>
<text x="166.1" y="101.5">1</text>
<text x="170.2" y="100.1">EECS</text>
<text x="181.8" y="97.4">TXDEN</text>
<text x="182.1" y="100.1">TXLED</text>
<text x="192.1" y="96.2">16</text>
<text x="192.1" y="98.9">12</text>
<text x="192.1" y="101.5">11</text>
<text x="164.8" y="106.9">31</text>
<text x="166.1" y="104.3">2</text>
<text x="170.2" y="102.7">EESK</text>
<text x="170.2" y="105.4">EEDATA</text>
<text x="181.9" y="102.7">RXLED</text>
<text x="192.1" y="106.9">14</text>
<text x="376.8" y="106.9">1</text>
<text x="384" y="106.9">3</text>
<text x="170.2" y="108.1">TEST</text>
<text x="179.9" y="108.1">PWRCTL</text>
<text x="181" y="110.8">PWREN</text>
<text x="182.1" y="113.4">SLEEP</text>
<text x="192.1" y="109.6">15</text>
<text x="192.1" y="112.2">10</text>
<text x="164.8" y="117.5">29</text>
<text x="164.8" y="114.9">30</text>
<text x="170.2" y="118.7">AGND</text>
<text x="170.2" y="116.1">AVCC</text>
<text x="184.3" y="118.7">GND</text>
<text x="192.1" y="117.5">9*2</text>
<text x="376.8" y="114.9">2</text>
<text x="384" y="114.9">4</text>
<text x="74" y="128.2" transform="rotate(-90 74 128.2)">1</text>
<text x="74" y="135.5" transform="rotate(-90 74 135.5)">2</text>
<text x="284.8" y="158.7">RST</text>
<text x="284.8" y="161.4">EN</text>
<text x="284.8" y="156.1">VCC</text>
<text x="297.2" y="158.7">GPIO2</text>
<text x="297.2" y="156.1">GPIO0</text>
<text x="297.2" y="161.4">GPIO4</text>
<text x="284.8" y="166.7">RXD0</text>
<text x="284.8" y="164">TXD0</text>
<text x="296.2" y="166.7">GPIO9*</text>
<text x="297.2" y="164">GPIO5</text>
<text x="134.8" y="173.5">3</text>
<text x="134.8" y="168.2">5</text>
<text x="140.8" y="169.4">IN1</text>
<text x="157.9" y="169.4">OUT</text>
<text x="167.5" y="168.2">4</text>
<text x="284.8" y="169.4">CS0*</text>
<text x="284.8" y="172.1">MISO*</text>
<text x="295.1" y="169.4">GPIO10*</text>
<text x="295.9" y="172.1">GPIO12</text>
<text x="134.8" y="178.8">1</text>
<text x="140.8" y="174.7">IN2</text>
<text x="167.5" y="178.8">2</text>
<text x="284.8" y="174.7">MOSI*</text>
<text x="284.8" y="177.4">SCLK*</text>
<text x="295.9" y="177.4">GPIO14</text>
<text x="295.9" y="174.7">GPIO13</text>
<text x="140.8" y="180">EN_N</text>
<text x="157.6" y="180">GND</text>
<text x="284.8" y="180">ADC</text>
<text x="284.8" y="182.7">GND</text>
<text x="295.9" y="182.7">GPIO16</text>
<text x="295.9" y="180">GPIO15</text>
<text x="246.1" y="248.2">3</text>
<text x="250.2" y="249.4">VI</text>
<text x="258.1" y="249.4">VO</text>
<text x="264.1" y="248.2">2</text>
<text x="253.6" y="253.1">GND</text>
<text x="255.4" y="257.5" transform="rotate(-90 255.4 257.5)">1*2</text>
</g>
</svg>
